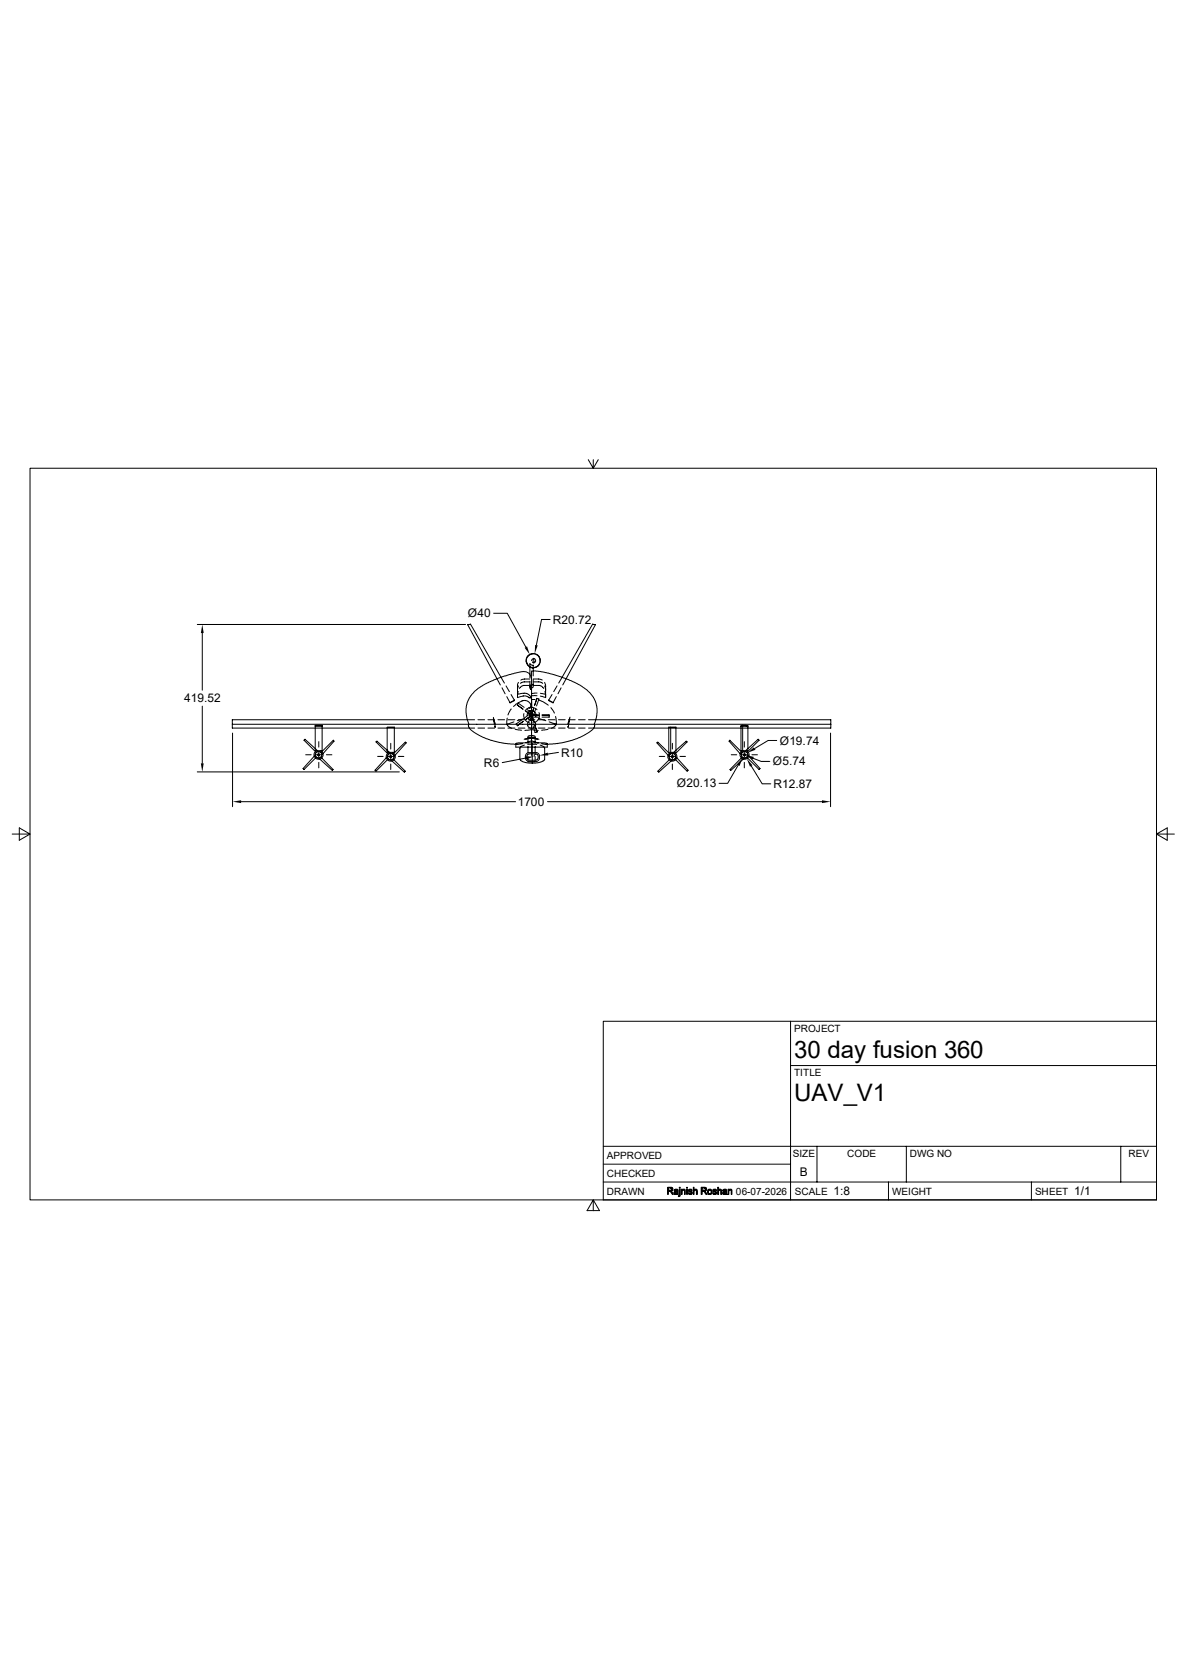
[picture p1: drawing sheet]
<svg xmlns="http://www.w3.org/2000/svg" width="210mm" height="297mm" viewBox="0 0 210 297" stroke-linecap="round" stroke-linejoin="round" font-family="sans-serif">
<g fill="none" stroke="#000" stroke-width=".18">
<path d="M5.3 83.2h200.2v130.1h-200.2zM104.5 81.7l.9 1.5v-1.5M106.3 81.7l-.9 1.5M35.1 111h47.6M35.9 112.5v10.2M87.7 109h2.4l3.3 6M93 119.4a1.24 1.24 0 0 1 1.4 1.2M93 119.3l-2.4 .6-2.9 1-1.9 .9-1.3 1-1.1 1.3-.6 1.5v1.4l.5 1.7M93.5 117.4l.2 .6 .4 .5M94.1 118.6v-.6l.2 .2a.33 .33 0 0 1 .4 .3v.2M94.1 118.6l.6 .1M94.1 118.6v1.9"/>
<path d="M94.1 118.6h.1M94.3 118.6a1.28 1.28 0 0 1-.4-2.1 1.28 1.28 0 0 1 2.1 .4 1.28 1.28 0 0 1-1.3 1.8M94.7 116.2l-.6 .2-.4 .4M94.7 117a.42 .42 0 0 1 .5 .4 .42 .42 0 0 1-.5 .5zM94.7 118.7v1.4M94.9 117.2l-.3-.1-.2 .3M95.1 117.4l-.2 .3h-.3M95.4 116.4l.4 .4 .2 .6M95.8 118l-.6 .6-.4 .1M97.7 110.1h-1.5l-.9 4.6M35.1 137.2h35.9M35.9 125.5v10.2"/>
<path d="M41.3 128.7h42M41.3 130.3v13.1M54.3 134.2h1M56 128.9h1.2v4.5h-1.2zM56 129h1.2M56 134.2l-2.2 2.4 .2 .2 2.2-2.2M56 134.2a.61 .61 0 0 0 .9 .5M56 129.1h1.2M56.2 134.2h.9M56.3 133.6a.61 .61 0 0 1 .9 .6M56.3 133.4a.81 .81 0 0 0-.3 1.2 .81 .81 0 0 0 1.2 0 .81 .81 0 0 0-.3-1.2M56.6 133.6l-2.4-2.2-.2 .2 2.2 2.1"/>
<path d="M56.6 131.8v1M56.6 133.7v.9M56.6 135.5v1M57 134.6l2.2 2.2-.1 .1-2.5-2.1M57.1 133.7l2.1-2.1 .2 .1-2.2 2.4M58 134.2h1M67.1 134.5h1M68.8 129.2h1.3v4.5h-1.3zM68.8 129.3h1.3M68.8 134.5l-2.2 2.4 .2 .2 2.2-2.2M68.8 134.5a.61 .61 0 0 0 .9 .5M69 134.5h.9"/>
<path d="M69.1 133.9a.64 .64 0 0 1 .9 .6M69.1 133.7a.81 .81 0 0 0-.3 1.3 .81 .81 0 0 0 1.3 0 .81 .81 0 0 0-.4-1.3M69.3 133.9l-2.3-2.2-.2 .2 2.2 2.1M69.4 132.1v1M69.4 134v.9M69.4 135.8v1M69.8 134.9l2.2 2.2-.2 .1-2.3-2.1M69.8 134.1l2.2-2.2 .2 .1-2.2 2.5M70.8 134.5h1M83.3 128.7h10.4M83.3 128.7v.5l.5 .6 1.3 .9 1.3 .6 3.1 .8 2.5 .2M84.3 127.9h-43v1.5h43"/>
<path d="M84.9 127.9h1.2M84.9 129.4h1.2M86.7 127.9h1.2M86.7 129.4h1.2M87.7 127.7l.1 1M87.7 127.5l.3 1.2M88 128.7v.6l-.1-.2M88.5 127.9h1.2M88.5 129.4h1.2M89.2 122.3l.5 1M89.6 121.4l-6-10.4h-.5l5.8 10.8M89.9 121.9l.6 1"/>
<path d="M90 123.8l.6 1.1M90.1 128.7l.1 .3 .7 .5M90.1 127.6v1.1M90.3 127.9h1.2M90.3 129.4h1.2M90.6 124.9h.1M90.8 123.4l.6 1.1M90.8 126l-.5 1.1M91.2 125.6l.5-.4 1.1-.7h.6l.5 .2 .5 .6v.5h-.4M91.3 128.3l-1.2 .4M91.4 124.5l-.8 .4M91.5 129.6l1.2 .2"/>
<path d="M91.9 123.4v.6l1.1-.3h.4l.6 .3h.4M91.9 123.4l1.6-.2 .6 .4 .3 .4M91.9 122.7v.7M91.9 125.3l1 .8M92.1 122.9l-.2 1.1M92.1 127.9h1.2M92.1 129.4h1.2M92.1 121.3l-.2 .4v1l.2-.8M92.8 127.9l-1.1 .8 .2 .3 1-.8M92.9 132.2h-1.2M93 128.2l-1.1 .8M93.1 126.8l.1 .9"/>
<path d="M93.1 125.7l-1-.7-.1 .1-.1 .2 1 .7M93.2 127.7l.3 .4 .6 .4M93.2 132.4l-.6 .3-.2 .2v2.1l.1 .2 .9 .4h1.2M93.2 127.7l-1.3 .4M93.3 129.8l1.1-.1 1.2 .1M93.3 134.4v.3M93.4 134.4l.2-.5 .2-.1h1.5a.81 .81 0 0 1 .6 .8 .81 .81 0 0 1-.7 .7M93.4 126.4l1 .7M93.6 134.4v.3M93.6 126.1l1.1 .7-.3 .3M93.6 134.7l.1 .3 .3 .1M93.7 128.9l.7-.2v2.9a.33 .33 0 0 1 0 .4 .33 .33 0 0 1-.4 0l-2.2 .1-.1 .1v.6h5.5v-.6"/>
<path d="M93.7 128.7v.2M93.7 128.9a.73 .73 0 0 0 .7 .6 .73 .73 0 0 0 .8-.6M93.8 130.9l.9-.1a.26 .26 0 0 1 .3 0 .26 .26 0 0 1 0 .3h-.8a.22 .22 0 0 1-.3 0 .22 .22 0 0 1-.1-.2zM93.8 134.5v.9h1.3v-.9M93.8 131.1v1M93.8 132.7v1.2M93.9 127.6a.77 .77 0 0 0 .9 .2M93.9 127.9h1.1M93.9 129.4h1.1M94 125.8h.1M94 134l-.3 .1-.1 .3M94 135.3l-.4-.1-.2-.5-4.2 .9"/>
<path d="M94 135.1h1.2M94 134h1.2M94 135.4h1.2M94 125.8l-.4 .2-.3 .3M94.1 121.8h-1.1l-.7 .5M94.1 121.2h-1.1l-.5 .3M94.1 120.7a2.4 2.4 0 0 0-1.6 .2M94.1 121.1v.7h.4l.2-.2v.3a.3 .3 0 0 1-.3 .4M94.1 121.8l.2 .8-.2-.3zM94.3 126.3a.81 .81 0 0 0-.7 .8M94.3 122.6h.1M94.3 131.1l-1.2 .3"/>
<path d="M94.4 124h.1M94.4 132h2.4l.4 .2M94.4 131.7l-1 .3M94.4 128l.6 .3 .2 .4M94.4 128l-.6 .4-.1 .3M94.4 128v.7h-.7M94.4 128v-8.2a.34 .34 0 0 1 0-.5 .34 .34 0 0 1 .5 0l2.5 .3 2.5 .8 2.6 1.1 1.9 1.2 1.1 1.3 .5 1.6v1.5l-.4 1.6M94.4 131.2l-1 .2M94.4 131.1l1.1 .3M94.4 124.8l-.1 .7-.2 .3M94.4 126.3h-.3v.8h.3M94.4 127.1l-.3 .1 .4 1.2"/>
<path d="M94.4 127.1l-.2-.3-1 .8M94.4 127.1l.4-1.2-.4 1.2h1.3M94.4 127.5h1.3M94.4 127.1h1.3M94.4 127.1l.4 1.2M94.4 127.1l-1 .8M94.4 130.1v4.2M94.5 125.7l-.5 .1M94.5 125.7l.5 .2 .4 .3M94.5 127.1l.4 1.2M94.5 131.7l1.1 .4M94.6 131.2l1.2 .2"/>
<path d="M94.6 132.2v3.4M94.6 132.2l-.8 .1M94.6 132.2l.8 .1M94.7 129l.4 1.2 .3-.1-.4-1.2 .5 1.2M94.7 121.8h1.2l.7 .5M94.7 121.2h1.2l.5 .3M94.7 120.7h1l.7 .2M94.7 120.7v.9M94.8 126.4a.79 .79 0 0 1 .4 1M95.1 124.3h-.7l.1 1.4M95.1 131.1v1M95.1 132.7v1.2"/>
<path d="M95.2 128.7v.2M95.2 128.7h10.4M95.2 126l-.4 1.2-.4-.1M95.2 128.7h-.8l.8 .2M95.4 124.2l-.4 1.1 .4-1.1h.4l-.5 1.3M95.4 123.7h-1M95.4 123.2l-1 .1M95.6 134.7l-.1 .3-.3 .1M95.6 134.4a.34 .34 0 0 0-.4-.4 .34 .34 0 0 0-.3 .5M95.6 134.4v.3M95.6 127.9h1.2M95.6 129.4h1.2"/>
<path d="M95.7 124.4l.7 .3 1 .6M95.8 127.7l-.6 .6-.5 .2M95.8 126.7v1M95.8 127.7l1.2 .4M96 132.4l.6 .3 .2 .2v2.1l-.7 .5-1.5 .1M96 123.2l.9 .2M96.2 132.2h1M96.3 127.1h1.3v.4h-1.3M96.3 127.1h1.3M96.8 121.3l.1 .5v.9l-.1-.8M96.8 122.9l.1 1.1M96.9 123.4v.6l-.9-.3"/>
<path d="M96.9 122.7v.7M97.4 129.6l-1.2 .2M97.4 127.9h1.2M97.4 129.4h1.2M97.5 124.5l.8 .4M97.6 128.3l1.2 .4M97.9 125.8l.6 .9M98.1 123.4l-.6 1.1M98.3 124.9h.1M98.7 127.3l.1 1.4M98.8 128.7l-.1 .3-.7 .5M98.8 123.8l-.5 1.1"/>
<path d="M99 121.9l-.6 1M99.2 133.7l-1.8 .3M99.2 127.9h1.2M99.2 129.4h1.2M99.3 121.4l6-10.4h.5l-5.8 10.8M99.7 122.3l-.6 1M101 127.9h1.2M101 129.4h1.2M101 128.7l-.1 .6 .1-.2M101.2 127.8l-.3 .9M101.3 127.5l-.3 1.2M102.8 127.9h1.2"/>
<path d="M102.8 129.4h1.2M104.6 127.9h43v.8M105.6 128.7v.5l-.5 .6-1.3 .9-1.4 .6-2.5 .7-3 .3M105.6 128.7h42M117.1 134.5h1M118.8 129.3h1.3M119 134.5h.9M119 134.9l-2.1 2.2 .2 .1 2.3-2.1M119 134.1l-2.1-2.2-.2 .1 2.2 2.5M119.1 129.2h-.3v4.5h.4M119.2 133.7a.81 .81 0 0 0-.4 1.3 .81 .81 0 0 0 1.3 0 .81 .81 0 0 0-.3-1.3M119.2 129.2h.9v4.5h-.9z"/>
<path d="M119.5 132.1v1M119.5 134v.9M119.5 135.8v1M119.5 133.9l2.4-2.2 .2 .2-2.2 2.1M119.8 133.9a.64 .64 0 0 0-.9 .6M120.1 134.5a.61 .61 0 0 1-.9 .5M120.1 134.5l2.2 2.4-.2 .2-2.2-2.2M120.8 134.5h1M129.9 134.2h1M131.1 136l-1.8 3.2h-1.5M131.7 129.2v4.2h.3M131.7 129h1.2"/>
<path d="M131.7 129.2l.8-.1 .4 .1M131.8 134.2h.9M131.8 133.7l-2.1-2.1-.2 .1 2.2 2.4M131.9 134.6l-2.2 2.2 .1 .1 2.4-2.1M132 128.9h-.3v.3M132 128.9h.9v.3M132 128.9v4.5M132 133.4a.81 .81 0 0 0-.4 1.2 .81 .81 0 0 0 1.3 0 .81 .81 0 0 0-.3-1.2M132.2 131.8v1M132.2 133.7v.9M132.2 135.5v1M132.3 133.6l2.4-2.2 .2 .2-2.2 2.1"/>
<path d="M132.6 133.6a.61 .61 0 0 0-.9 .6M132.9 129.2v4.2h-.9M132.9 134.2a.61 .61 0 0 1-.9 .5M132.9 134.2l2.1 2.4-.1 .2-2.2-2.2M133.5 136.1l1.9 3.2h1.5M133.6 134.2h1M133.8 134.8l1.5 .5h1.5M138 131.6h-1.5l-2.4 1.5M147.6 130.3v13.1M147.6 128.7v.7h-43M2.2 148.3h3.1l-1.9-1.1v2.2l1.9-1.1M42.8 142.5h48.8"/>
<path d="M97.3 142.5h48.7M205.5 148.3l1.9 1.1v-2.2l-1.9 1.1h3.2M107.2 181.5h98.3v31.8h-98.3zM140.5 189.4h65M140.5 181.5v31.8M105.4 213.3l1.1 1.9h-2.2l1.1-1.9v1.9M107.2 210.1h98.3M107.2 206.9h33.3M107.2 203.8h98.3M145.2 203.8v6.3M157.9 210.1v3.2M161 203.8v6.3"/>
<path d="M183.3 210.1v3.2M199.1 203.8v6.3"/>
<circle cx="94.7" cy="117.4" r="1.23"/>
<circle cx="56.6" cy="134.2" r=".59"/>
<circle cx="56.6" cy="134.1" r=".16"/>
<circle cx="56.6" cy="134.2" r=".15"/>
<circle cx="69.4" cy="134.5" r=".14"/>
<circle cx="69.4" cy="134.5" r=".59"/>
<circle cx="69.4" cy="134.5" r=".16"/>
<circle cx="119.5" cy="134.5" r=".16"/>
<circle cx="119.5" cy="134.5" r=".59"/>
<circle cx="119.5" cy="134.5" r=".14"/>
<circle cx="132.3" cy="134.2" r=".15"/>
<circle cx="132.3" cy="134.2" r=".16"/>
<circle cx="132.3" cy="134.1" r=".59"/>
</g>
<g fill="#000" stroke="#000" stroke-width=".18">
<path d="M118.6 211l.9 .1-.8 .1v.4h.8l-.2 .1-.6 .1v.5h-.1z" fill-rule="evenodd"/>
<path d="M119 211.8h.3l.3 .5h-.1l-.2-.4z" fill-rule="evenodd"/>
<path d="M119.1 211.2h.4v.3l-.8 .1h.4a.22 .22 0 0 0 .3-.2 .22 .22 0 0 0-.3-.2z" fill-rule="evenodd"/>
<path d="M119.8 211.5h.3h-.1l-.1 .2-.1-.1z" fill-rule="evenodd"/>
<path d="M119.8 211.9h.5a.2 .2 0 0 0-.3 0 .2 .2 0 0 0 .1 .3l.2 .1a.3 .3 0 0 1-.4 0 .3 .3 0 0 1-.1-.4z" fill-rule="evenodd"/>
<path d="M120.1 212.2h.3z" fill-rule="evenodd"/>
<path d="M119.8 211.5l.2-.1a.31 .31 0 0 1 .3 0 .31 .31 0 0 1 .2 .3v.6h-.1v-.1h-.3l.2-.1v-.3h-.5h.5v-.3z" fill-rule="evenodd"/>
<path d="M120.6 212.5l.2 .1-.3 .1z" fill-rule="evenodd"/>
<path d="M120.7 211.4h.2l-.1 1.2h-.2z" fill-rule="evenodd"/>
<path d="M120.7 211h.2v.2h-.2z" fill-rule="evenodd"/>
<path d="M121.1 211.4l.3 .1-.2 .3v.5h-.1z" fill-rule="evenodd"/>
<path d="M121.2 211.5h.3z" fill-rule="evenodd"/>
<path d="M121.3 211.4a.29 .29 0 0 1 .4 0 .29 .29 0 0 1 .1 .4v.5h-.2v-.7l-.4-.1z" fill-rule="evenodd"/>
<path d="M122 211.4h.1v.9h-.1z" fill-rule="evenodd"/>
<path d="M122 211h.1v.2h-.1z" fill-rule="evenodd"/>
<path d="M122.3 211.5h.3a.23 .23 0 0 0 0 .3 .23 .23 0 0 0 .3 0 .33 .33 0 0 1 0 .5 .33 .33 0 0 1-.5-.1h.3a.18 .18 0 0 0 .1-.3 .18 .18 0 0 0-.3 0l-.2-.1z" fill-rule="evenodd"/>
<path d="M122.3 212l.4 .2h-.3z" fill-rule="evenodd"/>
<path d="M122.4 211.4a.35 .35 0 0 1 .6 .2l-.6-.1z" fill-rule="evenodd"/>
<path d="M123.2 211h.1v.5h.3l-.2 .1-.1 .7h-.1z" fill-rule="evenodd"/>
<path d="M123.3 211.5h.1a.3 .3 0 0 1 .4-.1 .3 .3 0 0 1 .1 .3v.6h-.2v-.8z" fill-rule="evenodd"/>
<path d="M124.6 211h.7l.2 .2h-.7v.4h.7l-.2 .1-.5 .1v.5h-.2z" fill-rule="evenodd"/>
<path d="M124.9 211.8l.3-.1 .4 .6h-.2l-.3-.5z" fill-rule="evenodd"/>
<path d="M125.1 211.2h.4l.1 .2-.1 .2h-.7h.3a.22 .22 0 0 0 .3-.2 .22 .22 0 0 0-.3-.2z" fill-rule="evenodd"/>
<path d="M125.8 211.5h.3a.35 .35 0 0 0-.2 .3 .35 .35 0 0 0 .2 .4h-.3z" fill-rule="evenodd"/>
<path d="M125.8 211.5a.45 .45 0 0 1 .6 .1 .45 .45 0 0 1 0 .6 .45 .45 0 0 1-.6 0h.3a.35 .35 0 0 0 .3-.4 .35 .35 0 0 0-.3-.3z" fill-rule="evenodd"/>
<path d="M126.7 211.5h.3h-.2l.1 .2a.33 .33 0 0 1 .4 .1 .33 .33 0 0 1-.1 .5l-.5-.1h.4a.27 .27 0 0 0 0-.3 .27 .27 0 0 0-.4-.1z" fill-rule="evenodd"/>
<path d="M126.6 212l.4 .2h-.3z" fill-rule="evenodd"/>
<path d="M126.7 211.4a.35 .35 0 0 1 .6 .2l-.6-.1z" fill-rule="evenodd"/>
<path d="M127.5 211h.2v.5h.2l-.2 .1v.7h-.2z" fill-rule="evenodd"/>
<path d="M127.7 211.4a.31 .31 0 0 1 .4 0 .31 .31 0 0 1 .1 .3v.6h-.1v-.7l-.4-.1z" fill-rule="evenodd"/>
<path d="M128.4 211.5h.4l-.2 .2-.2-.1z" fill-rule="evenodd"/>
<path d="M128.4 211.9l.6-.1a.25 .25 0 0 0-.3 .1 .25 .25 0 0 0 0 .3h.2a.31 .31 0 0 1-.4 .1 .31 .31 0 0 1-.1-.4z" fill-rule="evenodd"/>
<path d="M128.8 212.2h.2z" fill-rule="evenodd"/>
<path d="M128.5 211.5a.34 .34 0 0 1 .4-.1 .34 .34 0 0 1 .2 .3l.1 .6-.4-.1 .2-.4h-.5h.2a.18 .18 0 0 0 .2 0 .18 .18 0 0 0 0-.3z" fill-rule="evenodd"/>
<path d="M129.5 211.5h.3z" fill-rule="evenodd"/>
<path d="M129.4 211.4l.2 .1-.1 .2v.6h-.1z" fill-rule="evenodd"/>
<path d="M129.5 211.5a.3 .3 0 0 1 .4-.1 .3 .3 0 0 1 .1 .4v.5h-.1v-.7z" fill-rule="evenodd"/>
</g>
<path d="M35.9 111l.3 1.5h-.5zM93.2 115.1l.4-.2 .5 1.5zM95.1 114.6l.4 .1-.5 1.5zM35.7 135.7h.5l-.3 1.5zM93.3 134.5h1.6l-1.5 .5zM95.8 134.3l1.5-.5 .1 .5zM132 134.7l-.6 1.4-.5-.2zM132.7 134.8l1 1.2-.4 .3zM132.4 134.2l1.5 .3-.2 .5zM132.8 133.8l1.1-1 .3 .5zM41.3 142.5l1.5-.3v.5zM146 142.2l1.6 .3-1.6 .2z" fill="#000"/>
<g font-size="4.3">
<text x="141.1" y="188.1">30 day fusion 360</text>
<text x="141.1" y="195.6">UAV_V1</text>
</g>
<g font-size="2.1">
<text x="83.1" y="109.7">Ø40</text>
<text x="98.2" y="110.9">R20.72</text>
<text x="32.7" y="124.8">419.52</text>
<text x="86" y="136.3">R6</text>
<text x="99.7" y="134.5">R10</text>
<text x="137.3" y="136.1">Ø5.74</text>
<text x="138.6" y="132.3">Ø19.74</text>
<text x="92" y="143.3">1700</text>
<text x="120.3" y="140">Ø20.13</text>
<text x="137.4" y="140.1">R12.87</text>
<text x="142.1" y="209">B</text>
<text x="148.1" y="212.5">1:8</text>
<text x="190.9" y="212.5">1/1</text>
</g>
<g font-size="1.8">
<text x="141.1" y="183.4">PROJECT</text>
<text x="141.1" y="191.3">TITLE</text>
<text x="107.8" y="209.2">CHECKED</text>
<text x="107.8" y="206">APPROVED</text>
<text x="140.8" y="205.7">SIZE</text>
<text x="150.5" y="205.7">CODE</text>
<text x="161.7" y="205.7">DWG NO</text>
<text x="200.5" y="205.7">REV</text>
<text x="107.8" y="212.3">DRAWN</text>
<text x="130.8" y="212.3">06-07-2026</text>
<text x="141.2" y="212.3">SCALE</text>
<text x="158.5" y="212.3">WEIGHT</text>
<text x="183.9" y="212.3">SHEET</text>
</g>
</svg>
